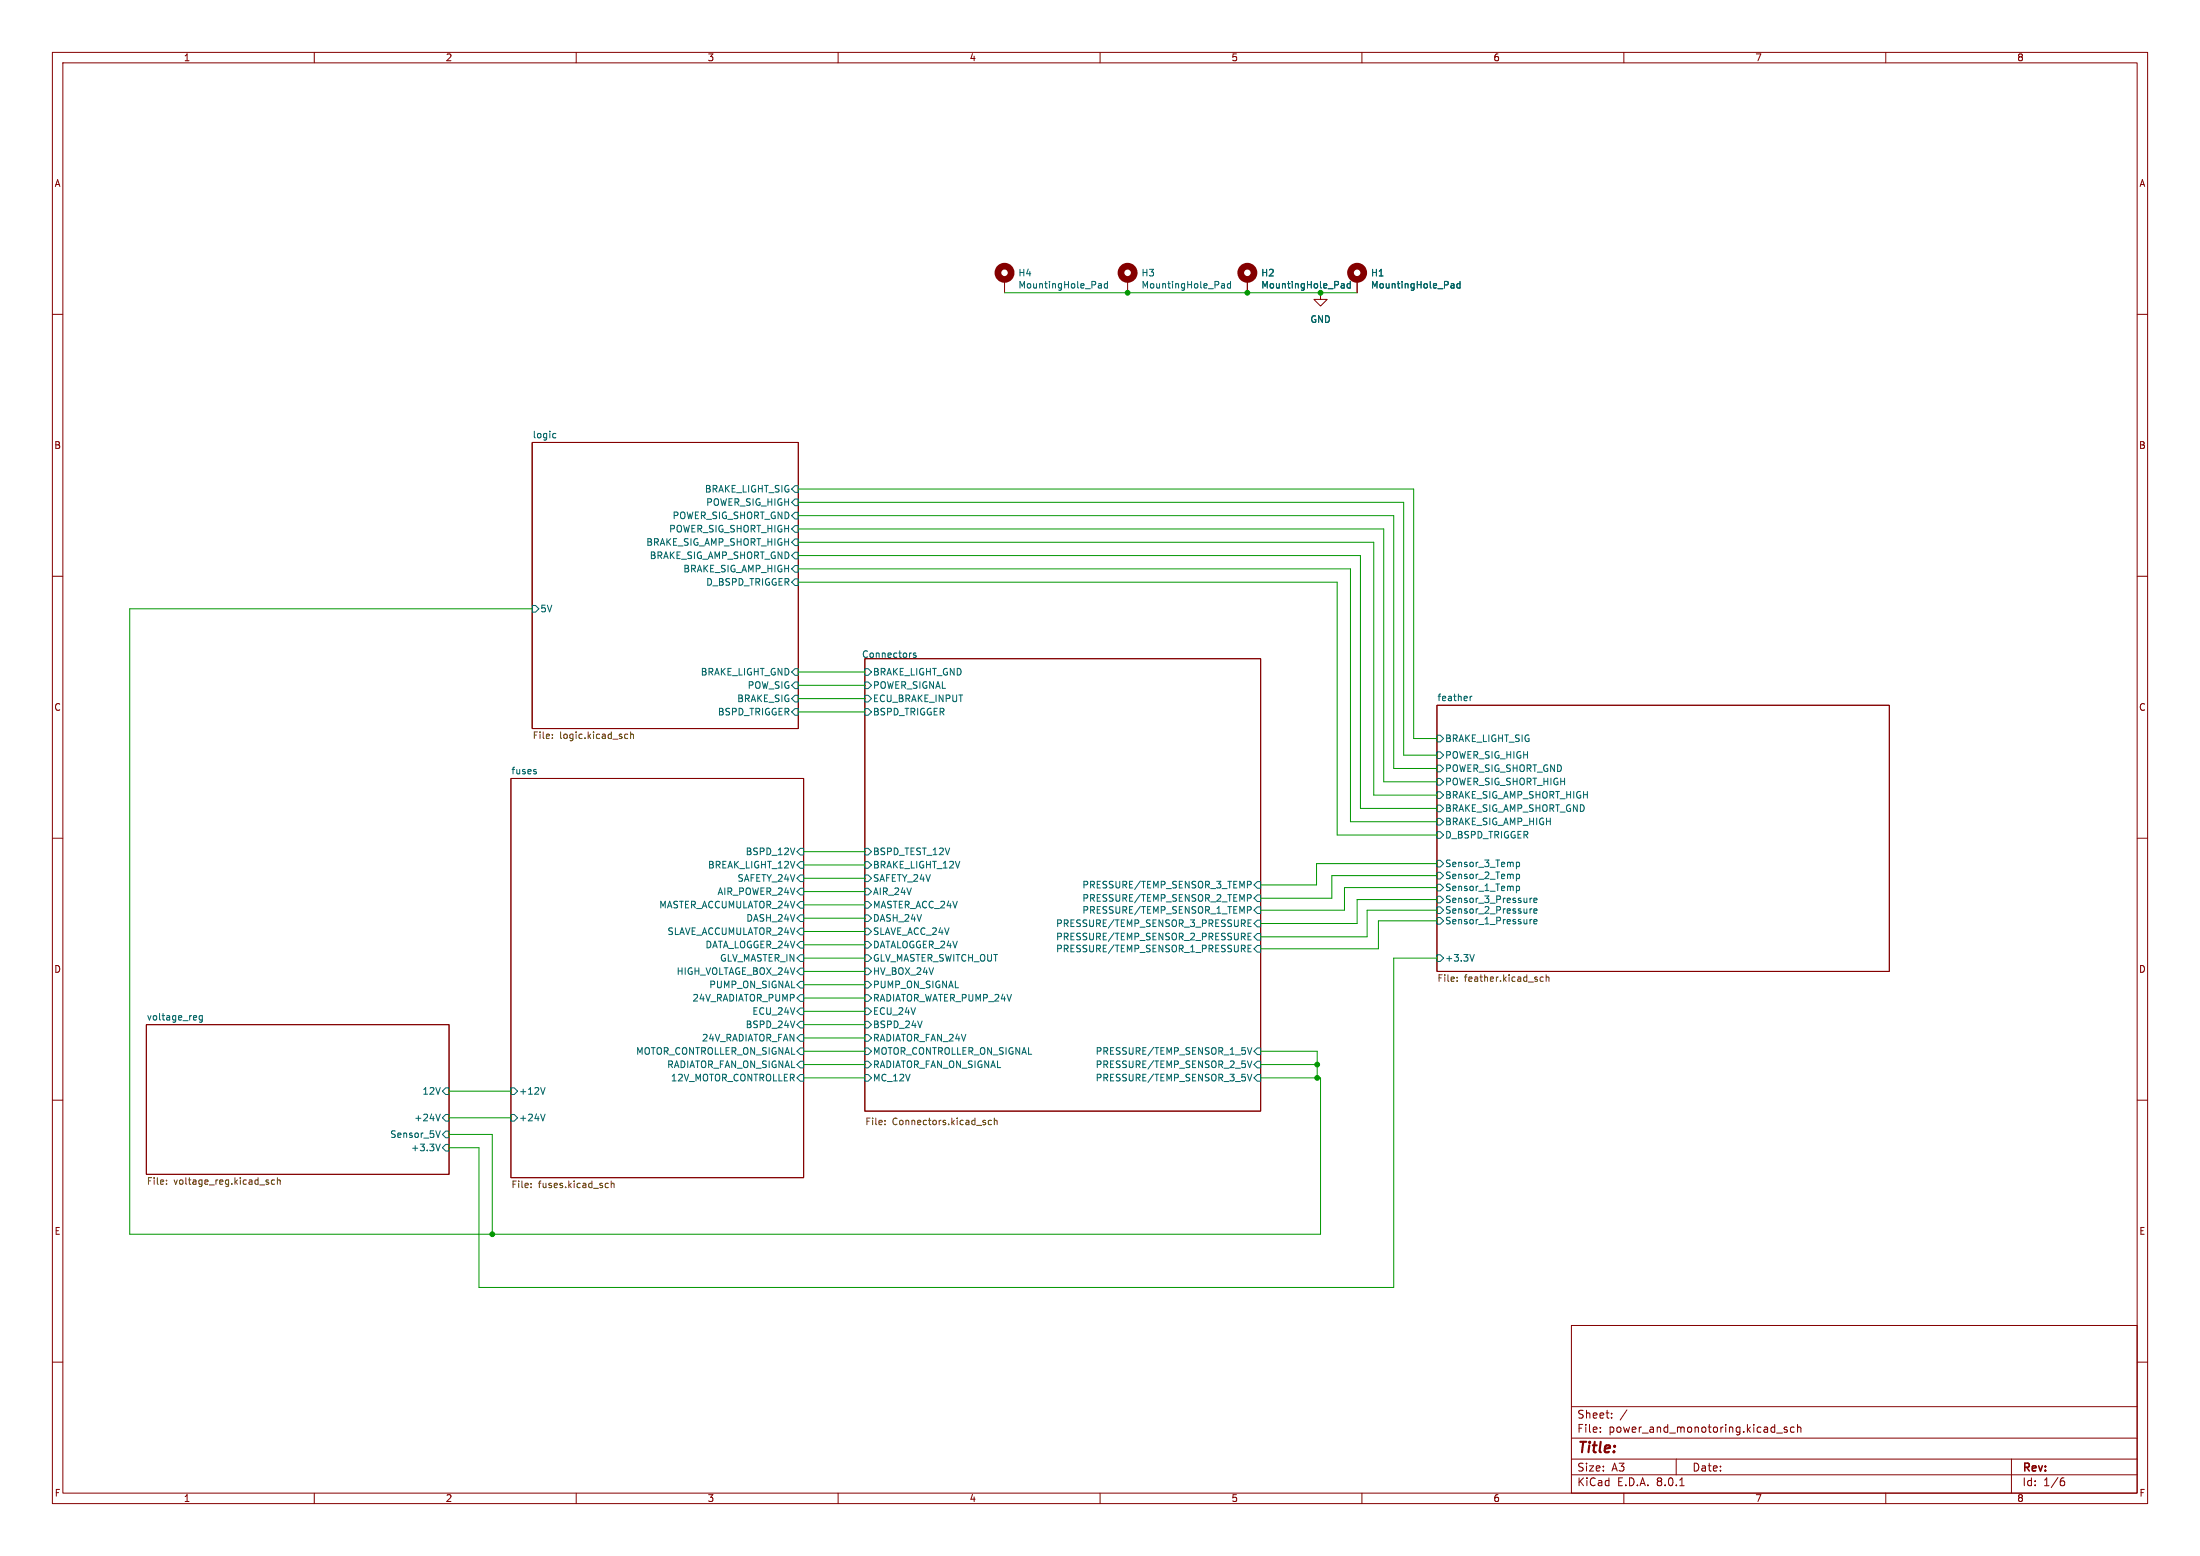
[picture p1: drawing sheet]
<svg xmlns="http://www.w3.org/2000/svg" width="420mm" height="297mm" viewBox="0 0 420 297" stroke-linecap="round" stroke-linejoin="round" font-family="sans-serif">
<g fill="none" stroke="#840000" stroke-width=".19">
<path d="M10 10h400v277h-400zM12 12h396v273h-396zM60 10v2M110 10v2M160 10v2M210 10v2M260 10v2M310 10v2M360 10v2M10 60h2M191.8 53.3v2.6M215.3 53.3v2.6"/>
<path d="M238.1 53.3v2.6M252.1 55.9v1.3h1.3l-1.3 1.2-1.3-1.2h1.3M259.1 53.3v2.6M408 60h2M101.6 84.5h50.8v54.6h-50.8zM10 110h2M408 110h2M165.1 125.7h75.6v86.4h-75.6zM274.3 134.6h86.4v50.8h-86.4zM10 160h2M97.5 148.6h55.9v76.2h-55.9zM408 160h2"/>
<path d="M27.9 195.6h57.8v28.6h-57.8zM10 210h2M408 210h2M10 260h2M300 253h108v32h-108zM408 260h2M300 278.5h108M300 274.5h108M300 268.5h108M305.5 273.2v.2M305.5 272.5v.1M307.7 270.5v.2"/>
<path d="M307.7 269.8v.1M310.6 269.1l-1.3 1.9M320 278.5v3M339.2 273.5h1.1M341.2 272.5l-.4-.1-.2 .2 .1 .2 .5 .2v.3h-.6M342.5 272.5l-.4-.1-.3 .3 .1 .6h.6M343.2 272.5l.2-.1 .3 .1 .1 .9M343.2 271.9v1.5M384 278.5v6.5M60 285v2M110 285v2M160 285v2"/>
<path d="M210 285v2M260 285v2M300 281.5h108M310 285v2M320.7 283.6h.8M360 285v2M393.6 282.7h.3l.3 .2-.1 .5-.5 .2M394 282.1l-.4 .1"/>
</g>
<g fill="none" stroke="#006464" stroke-width=".19">
<path d="M209.8 54.1l.4 .1 .1 .8M210.3 54.9l-.5 .1M210.3 54.4l-.5 .1M211.4 54.2l-.3-.1-.3 .3 .1 .5h.5M211.4 53.7v1.3M233.3 54.1l.4 .1 .1 .8M233.8 54.9l-.5 .1M233.8 54.4l-.5 .1M234.9 54.2l-.4-.1-.2 .3 .1 .5h.5M234.9 53.7v1.3M256.2 54.1l.4 .2v.7M256.6 54.9l-.4 .1"/>
<path d="M256.6 54.4l-.4 .1M257.8 54.2l-.4-.1-.2 .3 .1 .5h.5M257.8 53.7v1.3M277.2 54.1l.4 .2v.7M277.6 54.9l-.4 .1M277.6 54.4l-.4 .1M278.7 54.2l-.3-.1-.3 .3 .1 .5h.5M278.7 53.7v1.3M105.8 82.7l.3 .1M106.1 83.5l-.3 .1M151.8 95.3h.6v1.2h-.6l-.7-.6zM151.8 97.8h.6v1.3h-.6l-.7-.7z"/>
<path d="M151.8 92.7h.6v1.3h-.6l-.7-.7zM101.6 115.6h.6l.7 .6-.7 .6h-.6zM151.8 100.3h.6v1.3h-.6l-.7-.6zM151.8 102.9h.6v1.2h-.6l-.7-.6zM151.8 105.4h.6v1.3h-.6l-.7-.7zM151.8 108h.6v1.2h-.6l-.7-.6zM151.8 110.5h.6v1.3h-.6l-.7-.7zM151.8 130.2h.6v1.2h-.6l-.7-.6zM151.8 135.3h.6v1.2h-.6l-.7-.6zM151.8 132.7h.6v1.3h-.6l-.7-.6zM151.8 127.6h.6v1.3h-.6l-.7-.6zM165.1 127.6h.6l.7 .7-.7 .6h-.6z"/>
<path d="M165.1 130.2h.6l.7 .6-.7 .6h-.6zM165.1 132.7h.6l.7 .7-.7 .6h-.6zM165.1 135.3h.6l.7 .6-.7 .6h-.6zM174.8 124.7l-.3-.1-.1 .2v.2l.4 .1v.3h-.4M280.6 132.9v.8M281 132.9l-.4 .2M102.2 147.3l.2 .2-.2 .2M102.2 146.9h.2M274.3 158.8h.7l.6 .6-.6 .6h-.7zM274.3 143.5h.7l.6 .6-.6 .7h-.7zM274.3 156.2h.7l.6 .6-.6 .7h-.7zM274.3 148.6h.7l.6 .6-.6 .7h-.7z"/>
<path d="M274.3 146.1h.7l.6 .6-.6 .6h-.7zM274.3 151.1h.7l.6 .7-.6 .6h-.7zM274.3 153.7h.7l.6 .6-.6 .6h-.7zM274.3 140.3h.7l.6 .7-.6 .6h-.7zM152.8 167h.6v1.3h-.6l-.7-.7zM152.8 169.5h.6v1.3h-.6l-.7-.6zM152.8 172.1h.6v1.3h-.6l-.7-.7zM152.8 174.6h.6v1.3h-.6l-.7-.6zM152.8 177.2h.6v1.2h-.6l-.7-.6zM152.8 179.7h.6v1.3h-.6l-.7-.7zM152.8 164.5h.6v1.2h-.6l-.7-.6zM152.8 161.9h.6v1.3h-.6l-.7-.6z"/>
<path d="M165.1 164.5h.6l.7 .6-.7 .6h-.6zM165.1 172.1h.6l.7 .6-.7 .7h-.6zM165.1 167h.6l.7 .6-.7 .7h-.6zM165.1 179.7h.6l.7 .6-.7 .7h-.6zM165.1 174.6h.6l.7 .7-.7 .6h-.6zM165.1 177.2h.6l.7 .6-.7 .6h-.6zM165.1 169.5h.6l.7 .7-.7 .6h-.6zM165.1 161.9h.6l.7 .7-.7 .6h-.6zM238.1 173h.5l.3 .3-.2 .4h-.6M238.1 168.2h.5l.3 .3-.2 .3-.6 .1M238.1 170.8h.5l.3 .2-.2 .4h-.6M238.3 178.7h.4"/>
<path d="M238.3 176.2h.4M238.9 175.6h-.6v1.3h.6M238.9 178.1h-.6v1.3h.6M240 173.1h.7v1.3h-.7l-.6-.7zM240 178.2h.7v1.3h-.7l-.6-.7zM240 170.8h.7v1.3h-.7l-.6-.6zM240 175.6h.7v1.3h-.7l-.6-.6zM240 168.3h.7v1.2h-.7l-.6-.6zM274.3 175.1h.7l.6 .7-.6 .6h-.7zM274.3 168.8h.7l.6 .6-.6 .7h-.7zM274.3 166.5h.7l.6 .6-.6 .7h-.7zM274.3 164.2h.7l.6 .6-.6 .7h-.7z"/>
<path d="M274.3 173.1h.7l.6 .6-.6 .7h-.7zM274.3 171.1h.7l.6 .6-.6 .6h-.7zM289.5 164.6v1.2M289.5 166.9v1.2M289.5 169.2v1.2M289.5 169.2h.3l.3 .2-.1 .5h-.5M289.5 164.6h.3l.3 .2-.1 .6h-.5M289.5 166.9h.3l.3 .2-.1 .6h-.5M292.1 171.4v.9M292.1 173.5v.8M292.1 175.5v.8M292.5 171.4l-.4 .3"/>
<path d="M292.5 175.5l-.4 .2M292.5 173.5l-.4 .2M292.8 171.9l.6-.2v-.2l-.4-.1-.2 .2 .1 .6h.5M292.8 175.9l.6-.1v-.2l-.4-.1-.2 .2 .1 .6h.5M292.8 173.9l.6-.1v-.3h-.4l-.2 .2 .1 .6h.5M38.6 193.9v1l-.2 .2h-.3M38.6 193.9h-.3l-.3 .2 .1 .5h.5M152.8 182.2h.6v1.3h-.6l-.7-.6zM152.8 184.8h.6v1.3h-.6l-.7-.7zM152.8 187.3h.6v1.3h-.6l-.7-.6zM152.8 189.9h.6v1.2h-.6l-.7-.6zM152.8 192.4h.6v1.3h-.6l-.7-.7z"/>
<path d="M152.8 194.9h.6v1.3h-.6l-.7-.6zM152.8 197.5h.6v1.3h-.6l-.7-.7zM165.1 187.3h.6l.7 .7-.7 .6h-.6zM165.1 189.9h.6l.7 .6-.7 .6h-.6zM165.1 197.5h.6l.7 .6-.7 .7h-.6zM165.1 182.2h.6l.7 .7-.7 .6h-.6zM165.1 184.8h.6l.7 .6-.7 .7h-.6zM165.1 192.4h.6l.7 .6-.7 .7h-.6zM165.1 194.9h.6l.7 .7-.7 .6h-.6zM238.1 200l.5 1.2 .4-1.2M238.3 181h.4M238.9 180.4h-.6v1.3h.6"/>
<path d="M240 180.5h.7v1.2h-.7l-.6-.6zM274.3 182.2h.7l.6 .7-.6 .6h-.7zM281.4 182.2l-.4 1.3M84 212.7l-.4 1.2M84 218.4l-.4 1.3M84 215.8l-.4 1.3M84.5 208.3l.6-.7h.6v1.3h-.6zM84.5 216.5l.6-.6h.6v1.3h-.6zM85.1 212.7h.6v1.3h-.6l-.6-.6zM85.1 218.4h.6v1.3h-.6l-.6-.6zM97.5 212.7h.7l.6 .7-.6 .6h-.7zM97.5 207.6h.7l.6 .7-.6 .6h-.7z"/>
<path d="M104.1 212.7l-.5 1.2M104.1 207.6l-.5 1.3M152.8 200h.6v1.3h-.6l-.7-.6zM152.8 202.6h.6v1.2h-.6l-.7-.6zM152.8 205.1h.6v1.3h-.6l-.7-.7zM165.1 205.1h.6l.7 .6-.7 .7h-.6zM165.1 202.6h.6l.7 .6-.7 .6h-.6zM165.1 200h.6l.7 .7-.7 .6h-.6zM238.1 202.5l.5 1.3 .4-1.3M238.1 205l.5 1.3 .4-1.3M240 200h.7v1.3h-.7l-.6-.6zM240 202.6h.7v1.2h-.7l-.6-.6z"/>
<path d="M240 205.1h.7v1.3h-.7l-.6-.7z"/>
</g>
<g fill="none" stroke="#725600" stroke-width=".19">
<path d="M120.4 139.7v1.3M105.4 140.9v.1M105.4 140.2v.1M119.3 140.9l.2 .1 .3-.1M119.8 140.2l-.3-.1-.2 .1M120.4 140.2l.2-.1 .3 .1v.8M278.2 187.2v.1M278.2 186.5v.2M294.6 186.5h-.3l-.3 .2 .1 .6h.5M295.2 186.6l.1-.1h.3l.1 .8M295.2 186.1v1.2M168.9 214.6v.1"/>
<path d="M168.9 213.9v.1M189.3 213.9l-.4-.1-.2 .3 .1 .5h.5M189.8 214l.2-.2 .3 .1 .1 .8M189.8 213.4v1.3M31.8 225.9v.2M31.8 225.3v.1M51.3 225.7v.3M52.4 225.3l-.4-.1-.2 .3 .1 .5h.5M53 225.3l.1-.1 .3 .1 .1 .8M53 224.8v1.3M101.4 226.6v.1M101.4 225.9v.1"/>
<path d="M115.8 225.9h.3M116.1 226.6l-.3 .1M116.7 226l.2-.1h.3v.8M116.7 225.4v1.3"/>
</g>
<g fill="none" stroke="#840000" stroke-width="1.3">
<circle cx="191.8" cy="52.1" r="1.27"/>
<circle cx="215.3" cy="52.1" r="1.27"/>
<circle cx="238.1" cy="52.1" r="1.27"/>
<circle cx="259.1" cy="52.1" r="1.27"/>
</g>
<g fill="none" stroke="#009600" stroke-width=".19">
<path d="M191.8 55.9h67.3M152.4 93.3h117.5v47.7h4.4M152.4 98.4h113.7v48.3h8.2M152.4 95.9h115.6v48.2h6.3M101.6 116.2h-76.8v119.4h227.3v-29.9h-11.4M152.4 106h107.3v48.3h14.6M152.4 108.6h105.4v48.2h16.5M152.4 101h111.8v48.2h10.1M152.4 111.1h102.9v48.3h19M152.4 103.5h109.9v48.3h12M152.4 133.4h12.7M152.4 130.8h12.7"/>
<path d="M152.4 128.3h12.7M152.4 135.9h12.7M153.4 177.8h11.7M153.4 162.6h11.7M153.4 170.2h11.7M153.4 167.6h11.7M153.4 165.1h11.7M153.4 172.7h11.7M153.4 175.3h11.7M274.3 164.8h-23v4.1h-10.6M274.3 169.4h-17.6v4.3h-16M274.3 173.7h-13.3v5.1h-20.3"/>
<path d="M274.3 167.1h-20v4.4h-13.6M274.3 171.7h-15.2v4.6h-18.4M274.3 175.8h-11.2v5.3h-22.4M153.4 198.1h11.7M153.4 195.6h11.7M153.4 193h11.7M153.4 182.9h11.7M153.4 180.3h11.7M153.4 190.5h11.7M153.4 185.4h11.7M153.4 188h11.7M274.3 182.9h-8.2v62.8h-174.7v-26.6h-5.7"/>
<path d="M85.7 208.3h11.8M85.7 213.4h11.8M85.7 216.5h8.3v19.1M153.4 200.7h11.7M153.4 203.2h11.7M153.4 205.7h11.7M240.7 200.7h10.8v5M240.7 203.2h10.8"/>
</g>
<g fill="#009600" stroke="#009600" stroke-width=".19">
<circle cx="215.3" cy="55.9" r=".46"/>
<circle cx="252.1" cy="55.9" r=".46"/>
<circle cx="238.1" cy="55.9" r=".46"/>
<circle cx="94" cy="235.6" r=".46"/>
<circle cx="251.5" cy="205.7" r=".46"/>
<circle cx="251.5" cy="203.2" r=".46"/>
</g>
<text font-size="2.8" fill="#840000" x="301" y="277.9">Title:</text>
<g font-size="2.1" fill="#840000">
<text x="301" y="273.7">File:</text>
<text x="301" y="271">Sheet:</text>
<text x="307.1" y="273.7">power_and_monotoring.kicad_sch</text>
<text x="301" y="281.1">Size:</text>
<text x="307.6" y="281.1">A3</text>
<text x="323" y="281.1">Date:</text>
<text x="386" y="281.3">Rev:</text>
<text x="301" y="283.9">KiCad</text>
<text x="308.7" y="283.9">E.D.A.</text>
<text x="316.3" y="283.9">8.0.1</text>
<text x="386" y="283.9">Id:</text>
<text x="390.1" y="283.9">1/6</text>
</g>
<g font-size="1.8" fill="#840000">
<text x="35" y="11.9">1</text>
<text x="85" y="11.9">2</text>
<text x="135" y="11.9">3</text>
<text x="185" y="11.9">4</text>
<text x="235" y="11.9">5</text>
<text x="285" y="11.9">6</text>
<text x="335" y="11.9">7</text>
<text x="385" y="11.9">8</text>
<text x="10.3" y="35.9">A</text>
<text x="408.3" y="35.9">A</text>
<text x="10.3" y="85.9">B</text>
<text x="408.2" y="85.9">B</text>
<text x="10.3" y="135.9">C</text>
<text x="408.2" y="135.9">C</text>
<text x="10.3" y="185.9">D</text>
<text x="408.2" y="185.9">D</text>
<text x="10.3" y="235.9">E</text>
<text x="408.3" y="235.9">E</text>
<text x="10.3" y="285.9">F</text>
<text x="35" y="286.9">1</text>
<text x="85" y="286.9">2</text>
<text x="135" y="286.9">3</text>
<text x="185" y="286.9">4</text>
<text x="235" y="286.9">5</text>
<text x="285" y="286.9">6</text>
<text x="335" y="286.9">7</text>
<text x="385" y="286.9">8</text>
<text x="408.3" y="285.9">F</text>
</g>
<g font-size="1.8" fill="#006464">
<text x="194.3" y="53">H4</text>
<text x="217.8" y="53">H3</text>
<text x="240.7" y="53">H2</text>
<text x="261.6" y="53">H1</text>
<text x="194.3" y="55.3">MountingHole_Pad</text>
<text x="217.8" y="55.3">MountingHole_Pad</text>
<text x="240.7" y="55.3">MountingHole_Pad</text>
<text x="261.6" y="55.3">MountingHole_Pad</text>
<text x="250.1" y="61.8">GND</text>
<text x="101.6" y="83.7">logic</text>
<text x="134.5" y="94.2">BRAKE_LIGHT_SIG</text>
<text x="127.6" y="101.8">POWER_SIG_SHORT_HIGH</text>
<text x="128.3" y="99.3">POWER_SIG_SHORT_GND</text>
<text x="134.7" y="96.7">POWER_SIG_HIGH</text>
<text x="123.3" y="104.4">BRAKE_SIG_AMP_SHORT_HIGH</text>
<text x="123.9" y="106.9">BRAKE_SIG_AMP_SHORT_GND</text>
<text x="130.4" y="109.4">BRAKE_SIG_AMP_HIGH</text>
<text x="134.7" y="112">D_BSPD_TRIGGER</text>
<text x="103.1" y="117.1">5V</text>
<text x="164.5" y="125.7">Connectors</text>
<text x="133.7" y="129.1">BRAKE_LIGHT_GND</text>
<text x="142.6" y="131.7">POW_SIG</text>
<text x="166.6" y="129.1">BRAKE_LIGHT_GND</text>
<text x="166.6" y="131.7">POWER_SIGNAL</text>
<text x="136.9" y="136.8">BSPD_TRIGGER</text>
<text x="140.6" y="134.2">BRAKE_SIG</text>
<text x="166.6" y="134.2">ECU_BRAKE_INPUT</text>
<text x="166.6" y="136.8">BSPD_TRIGGER</text>
<text x="274.3" y="133.9">feather</text>
<text x="275.8" y="141.8">BRAKE_LIGHT_SIG</text>
<text x="97.5" y="147.9">fuses</text>
<text x="275.8" y="145">POWER_SIG_HIGH</text>
<text x="275.8" y="147.5">POWER_SIG_SHORT_GND</text>
<text x="275.8" y="150.1">POWER_SIG_SHORT_HIGH</text>
<text x="275.8" y="152.6">BRAKE_SIG_AMP_SHORT_HIGH</text>
<text x="275.8" y="155.2">BRAKE_SIG_AMP_SHORT_GND</text>
<text x="275.8" y="160.2">D_BSPD_TRIGGER</text>
<text x="275.8" y="157.7">BRAKE_SIG_AMP_HIGH</text>
<text x="135.1" y="166">BREAK_LIGHT_12V</text>
<text x="142.3" y="163.4">BSPD_12V</text>
<text x="166.6" y="166">BRAKE_LIGHT_12V</text>
<text x="166.6" y="163.4">BSPD_TEST_12V</text>
<text x="275.8" y="168">Sensor_2_Temp</text>
<text x="275.8" y="165.7">Sensor_3_Temp</text>
<text x="125.7" y="173.6">MASTER_ACCUMULATOR_24V</text>
<text x="136.9" y="171">AIR_POWER_24V</text>
<text x="140.7" y="168.5">SAFETY_24V</text>
<text x="166.6" y="173.6">MASTER_ACC_24V</text>
<text x="166.6" y="168.5">SAFETY_24V</text>
<text x="166.6" y="171">AIR_24V</text>
<text x="206.5" y="172.3">PRESSURE/TEMP_SENSOR_2_TEMP</text>
<text x="206.5" y="169.8">PRESSURE/TEMP_SENSOR_3_TEMP</text>
<text x="275.8" y="170.3">Sensor_1_Temp</text>
<text x="275.8" y="172.6">Sensor_3_Pressure</text>
<text x="127.3" y="178.7">SLAVE_ACCUMULATOR_24V</text>
<text x="142.4" y="176.1">DASH_24V</text>
<text x="166.6" y="176.1">DASH_24V</text>
<text x="166.6" y="178.7">SLAVE_ACC_24V</text>
<text x="201.5" y="179.7">PRESSURE/TEMP_SENSOR_2_PRESSURE</text>
<text x="201.5" y="177.1">PRESSURE/TEMP_SENSOR_3_PRESSURE</text>
<text x="206.5" y="174.6">PRESSURE/TEMP_SENSOR_1_TEMP</text>
<text x="275.8" y="176.6">Sensor_1_Pressure</text>
<text x="275.8" y="174.6">Sensor_2_Pressure</text>
<text x="134.6" y="181.2">DATA_LOGGER_24V</text>
<text x="137.4" y="183.7">GLV_MASTER_IN</text>
<text x="166.6" y="183.7">GLV_MASTER_SWITCH_OUT</text>
<text x="166.6" y="181.2">DATALOGGER_24V</text>
<text x="201.5" y="182">PRESSURE/TEMP_SENSOR_1_PRESSURE</text>
<text x="275.8" y="183.7">+3.3V</text>
<text x="129.1" y="186.3">HIGH_VOLTAGE_BOX_24V</text>
<text x="132.1" y="191.4">24V_RADIATOR_PUMP</text>
<text x="135.3" y="188.8">PUMP_ON_SIGNAL</text>
<text x="166.6" y="188.8">PUMP_ON_SIGNAL</text>
<text x="166.6" y="191.4">RADIATOR_WATER_PUMP_24V</text>
<text x="166.6" y="186.3">HV_BOX_24V</text>
<text x="27.9" y="194.9">voltage_reg</text>
<text x="142.3" y="196.4">BSPD_24V</text>
<text x="143.5" y="193.9">ECU_24V</text>
<text x="166.6" y="193.9">ECU_24V</text>
<text x="166.6" y="196.4">BSPD_24V</text>
<text x="121.3" y="201.5">MOTOR_CONTROLLER_ON_SIGNAL</text>
<text x="133.9" y="199">24V_RADIATOR_FAN</text>
<text x="166.6" y="201.5">MOTOR_CONTROLLER_ON_SIGNAL</text>
<text x="166.6" y="199">RADIATOR_FAN_24V</text>
<text x="209.1" y="201.5">PRESSURE/TEMP_SENSOR_1_5V</text>
<text x="80.6" y="209.1">12V</text>
<text x="99" y="209.1">+12V</text>
<text x="127.3" y="204.1">RADIATOR_FAN_ON_SIGNAL</text>
<text x="128" y="206.6">12V_MOTOR_CONTROLLER</text>
<text x="166.6" y="206.6">MC_12V</text>
<text x="166.6" y="204.1">RADIATOR_FAN_ON_SIGNAL</text>
<text x="209.1" y="204.1">PRESSURE/TEMP_SENSOR_2_5V</text>
<text x="209.1" y="206.6">PRESSURE/TEMP_SENSOR_3_5V</text>
<text x="79" y="214.2">+24V</text>
<text x="99" y="214.2">+24V</text>
<text x="74.4" y="217.4">Sensor_5V</text>
<text x="78.4" y="219.9">+3.3V</text>
</g>
<g font-size="1.8" fill="#725600">
<text x="101.6" y="141.4">File:</text>
<text x="106.8" y="141.4">logic.kicad_sch</text>
<text x="274.3" y="187.7">File:</text>
<text x="279.5" y="187.7">feather.kicad_sch</text>
<text x="165.1" y="215.1">File:</text>
<text x="170.3" y="215.1">Connectors.kicad_sch</text>
<text x="27.9" y="226.5">File:</text>
<text x="33.2" y="226.5">voltage_reg.kicad_sch</text>
<text x="97.5" y="227.1">File:</text>
<text x="102.8" y="227.1">fuses.kicad_sch</text>
</g>
</svg>
